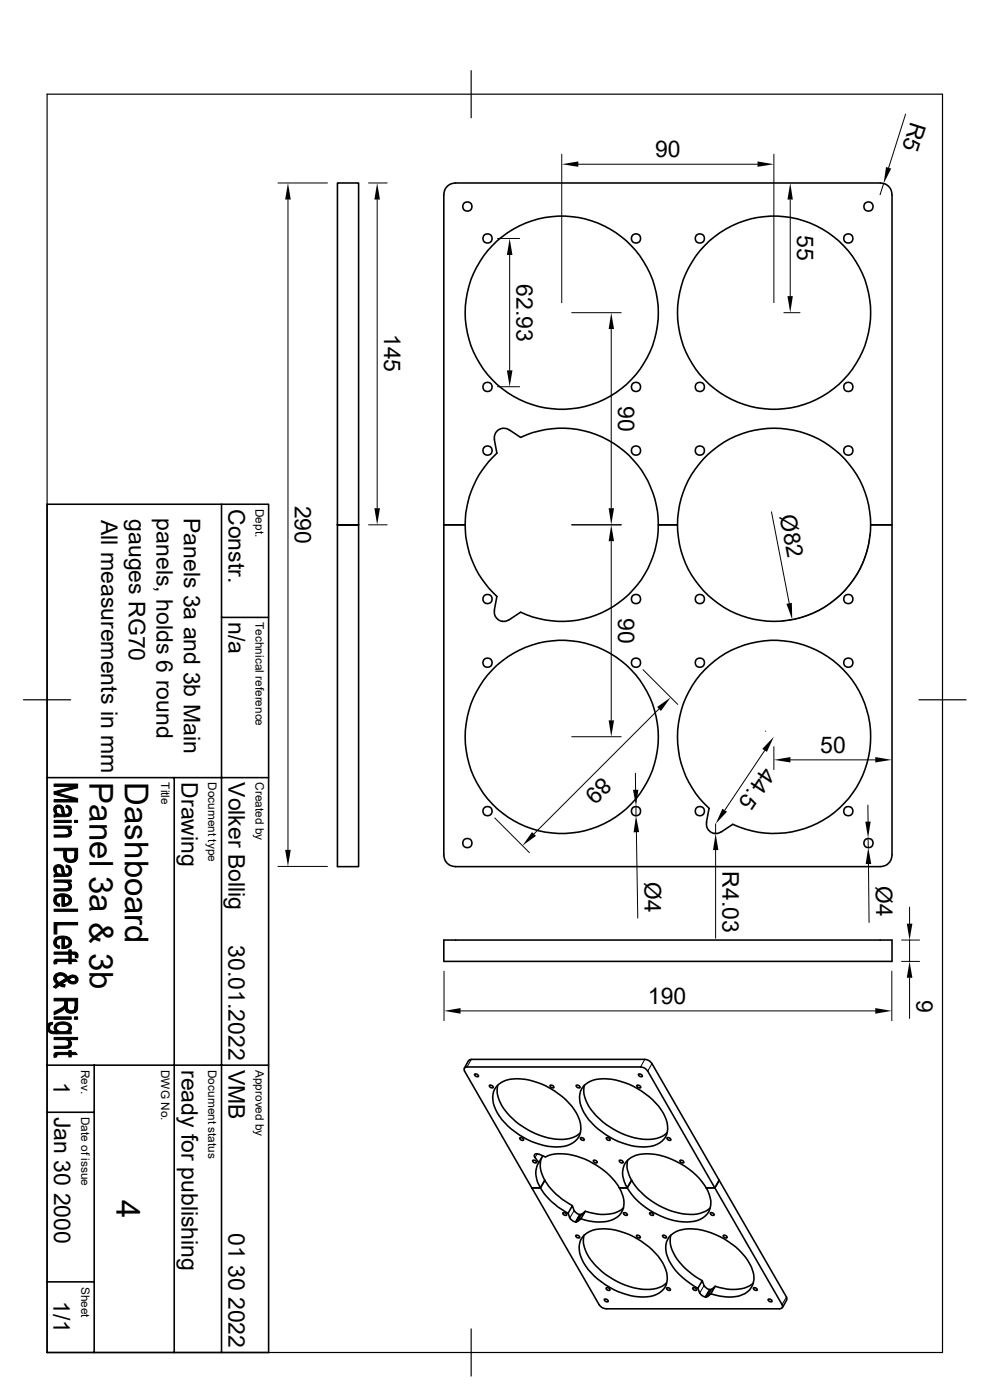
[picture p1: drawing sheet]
<svg xmlns="http://www.w3.org/2000/svg" width="210mm" height="297mm" viewBox="0 0 210 297" stroke-linecap="round" stroke-linejoin="round" font-family="sans-serif">
<g fill="none" stroke="#000" stroke-width=".34">
<path d="M71.6 38.8h4.5v72.5h-4.5h4.5v72.6h-4.5zM104.9 93.2l.5 2.9a20.8 20.8 0 0 0-6.7 15.2M104.9 93.2a1.98 1.98 0 0 1 .8-2 1.98 1.98 0 0 1 2.2 0l2.5 1.6a20.5 20.5 0 0 1 29.3 18.5 20.5 20.5 0 0 1-29.3 18.6l-2.5 1.6M10 107h47v179.9h-47zM47 107v179.9M98.7 111.3h-4.6v70.1a2.46 2.46 0 0 0 2.5 2.5h90.1a2.46 2.46 0 0 0 2.5-2.5v-70.1h-4.5M98.7 111.3h-4.6v-70a2.46 2.46 0 0 1 2.5-2.5h90.1a2.46 2.46 0 0 1 2.5 2.5v70h-4.5M98.7 111.3a20.8 20.8 0 0 0 6.7 15.2l-.5 3M139.7 111.3h4M47 131h10M104.9 129.5a1.98 1.98 0 0 0 1.7 2.3M107.9 131.5l-.6 .3h-.7"/>
<path d="M10 165h47M37 165v121.9M149.9 174.5a1.98 1.98 0 0 0 1.7 2.3M150.4 171.5l-.5 3M150.5 171.5a20.5 20.5 0 0 1 5.3-33.8 20.5 20.5 0 0 1 28.9 18.1 20.5 20.5 0 0 1-27.9 19.6l-1.4-.5-2.4 1.6M153 176.5l-.7 .3h-.7M94.1 199.4h95.1v4.6h-95.1zM10 236h10M10 226h47M20 226v60.9M99.4 225l-.9 1.6M99.4 225l.6-.3h36.8l.9 .3 .6 .6 14.3 24.8-1 1.6 14.4 25a.52 .52 0 0 1-.6 .7h-36.8l-.9-.3-.6-.6-14.3-24.8h1.8l1-1.6"/>
<path d="M100.7 227.9a.45 .45 0 0 1 .5 0 .45 .45 0 0 1 .2 .5l-.5-.1zM103.8 230.3a.45 .45 0 0 1 .6 0 .45 .45 0 0 1 .1 .5l-.5-.1zM105.3 230.5a5.8 5.8 0 0 1 5.2-1.6 15.7 15.7 0 0 1 12.1 7.9 4.1 4.1 0 0 1-1.7 6 11.4 11.4 0 0 1-9.1-1.1 13.5 13.5 0 0 1-7.2-7.7 4.1 4.1 0 0 1 .7-3.5zM105.6 230.2a7.4 7.4 0 0 0 2.5 6.5 15.6 15.6 0 0 0 12.2 4.9l.6-.1a4.2 4.2 0 0 0 2.2-1.2M116.7 230.3a.45 .45 0 0 1 .5 0 .45 .45 0 0 1 .2 .5l-.5-.1zM122.2 230.3a.45 .45 0 0 1 .6 0 .45 .45 0 0 1 .1 .5l-.5-.1zM123.7 230.5a5.8 5.8 0 0 1 5.2-1.6 15.7 15.7 0 0 1 12.1 7.9 4.1 4.1 0 0 1-1.6 6 11.4 11.4 0 0 1-9.2-1.1 13.5 13.5 0 0 1-7.1-7.7 4.1 4.1 0 0 1 .6-3.5zM124 230.2a7.4 7.4 0 0 0 2.5 6.5 15.6 15.6 0 0 0 12.1 4.9l.7-.1a4.2 4.2 0 0 0 2.2-1.2M135.1 230.3a.45 .45 0 0 1 .5 0 .45 .45 0 0 1 .2 .5l-.5-.1zM135.4 227.9a.45 .45 0 0 1 .6 0 .45 .45 0 0 1 .1 .5l-.5-.1zM110.2 241.4a.45 .45 0 0 1 .6 0 .45 .45 0 0 1 .2 .5l-.6-.1zM113 246.2a.45 .45 0 0 1 .5 0 .45 .45 0 0 1 .2 .5l-.5-.1z"/>
<path d="M114.3 246.6a5 5 0 0 0 .3 5.4M114.3 244.9a.53 .53 0 0 0-.8-.1 .53 .53 0 0 0 0 .8l.8 1M114.3 244.9l1.4 .5a10.2 10.2 0 0 1 8.3 .5 16 16 0 0 1 7.4 6.1M114.6 252a14.7 14.7 0 0 0 5.9 5.4M114.6 252h-1.8l-14.3-25a.52 .52 0 0 1 .6-.6h36.8l.9 .2 .6 .6 14.2 24.8h-1.8M114.9 245.6a5.3 5.3 0 0 0 .7 4.8M115.1 245.2l-.8 1.4M115.6 250.4a14.7 14.7 0 0 0 5.8 5.4M115.6 250.4l-1 1.6M119.4 257.3a.45 .45 0 0 1 .5 0 .45 .45 0 0 1 .2 .6l-.5-.2zM120.9 258.4l.7 .7 .4 .1M121.8 256.8l-.4-1-.9 1.6 .4 1"/>
<path d="M121.8 256.8l.7 .7 .5 .1M122.5 259.1l-.2 .1M123 257.7h.2l-.9 1.5h-.2zM123.1 241.4a.45 .45 0 0 1 .6 0 .45 .45 0 0 1 .1 .5l-.5-.1zM123.2 257.6l1-.6-1 1.6M123.2 258.6l-.6 .5M125.9 246.2a.45 .45 0 0 1 .5 0 .45 .45 0 0 1 .2 .5l-.5-.1zM128.6 241.4a.45 .45 0 0 1 .6 0 .45 .45 0 0 1 .1 .5l-.5-.1zM131.4 246.2a.45 .45 0 0 1 .5 0 .45 .45 0 0 1 .2 .5l-.5-.1zM131.4 252a5.1 5.1 0 0 1 .4 5.3 6 6 0 0 1-6 1.9l-2.6-.6M131.4 252h1.7M132.2 256.2a7.5 7.5 0 0 1-7.2 1l-.8-.2"/>
<path d="M132.2 257.3a.45 .45 0 0 1 .6 0 .45 .45 0 0 1 .2 .6l-.5-.2zM133.1 252a4.8 4.8 0 0 1-.2-5.6 5.8 5.8 0 0 1 5.2-1.6 16.2 16.2 0 0 1 11.7 7.2M133.1 252a15.8 15.8 0 0 0 13.3 7.2 4.1 4.1 0 0 0 4.1-5.8l-.7-1.4M133.1 246.1a5.6 5.6 0 0 0 .9 4.3M134 250.4a15.5 15.5 0 0 0 13.9 7.2l.7-.2a4.3 4.3 0 0 0 2.1-1.2M134 250.4l-.9 1.6h-1.7M134 250.4l-.9 1.6M137.8 257.3a.45 .45 0 0 1 .6 0 .45 .45 0 0 1 .1 .6l-.5-.2zM141.5 241.4a.45 .45 0 0 1 .5 0 .45 .45 0 0 1 .2 .5l-.5-.1zM144.2 246.2a.45 .45 0 0 1 .6 0 .45 .45 0 0 1 .1 .5l-.5-.1zM149.8 252h1.8l1-1.6 14.3 24.9v.5l-.9 1.6M150.7 257.3a.45 .45 0 0 1 .5 0 .45 .45 0 0 1 .2 .6l-.5-.2z"/>
<path d="M10 271.9h10M122.1 262.1a.45 .45 0 0 1 .6 0 .45 .45 0 0 1 .2 .5l-.6-.1zM123.7 262.3a5.8 5.8 0 0 1 5.2-1.6 15.7 15.7 0 0 1 12 7.9 4.1 4.1 0 0 1-1.6 6 11.4 11.4 0 0 1-9.2-1 13.5 13.5 0 0 1-7.1-7.7 4.1 4.1 0 0 1 .7-3.6zM123.9 262a7.4 7.4 0 0 0 2.5 6.6 15.6 15.6 0 0 0 12.2 4.9l.6-.2a4.2 4.2 0 0 0 2.2-1.1M128.2 275.7a.45 .45 0 0 1 .5-.1 .45 .45 0 0 1 .2 .6l-.5-.1zM128.6 273.3a.45 .45 0 0 1 .5-.1 .45 .45 0 0 1 .2 .6l-.5-.2zM135 262.1a.45 .45 0 0 1 .6 0 .45 .45 0 0 1 .1 .5l-.5-.1zM140.5 262.1a.45 .45 0 0 1 .6 0 .45 .45 0 0 1 .2 .5l-.5-.1zM141.4 273.3a.45 .45 0 0 1 .6-.1 .45 .45 0 0 1 .1 .6l-.5-.2zM142.3 262a7.1 7.1 0 0 0 2.4 6.4l1.9 1.8 2.4 1.5M146.9 273.3a.45 .45 0 0 1 .6-.1 .45 .45 0 0 1 .2 .6l-.5-.2zM148 273.3a13.3 13.3 0 0 1-6.6-7.3 3.9 3.9 0 0 1 3.4-5.1 15 15 0 0 1 12.6 5 7.4 7.4 0 0 1 2.4 6.2 4.4 4.4 0 0 1-4.6 3.1l-2.6-.2-1.8-.5"/>
<path d="M148 273.3a2.07 2.07 0 0 0 .9 1.5l.7 .3M149.4 272.8l-.4-1.1-1 1.6M149.4 272.8l.7 .6 .4 .2M149.6 275.2l.9-1.6h.2l-.9 1.6M149.6 275.2h.2M150.1 275l-.3 .1M150.8 274.5l-.7 .6M151 273.5l-.3 .1M151 273.5l.7-.6-.9 1.6M153.4 262.1a.45 .45 0 0 1 .6 0 .45 .45 0 0 1 .1 .5l-.5-.1zM159.8 273.3a.45 .45 0 0 1 .6-.1 .45 .45 0 0 1 .1 .6l-.5-.2zM159.8 272.2a7.5 7.5 0 0 1-7.3 .9l-.8-.2"/>
<path d="M162.9 275.7a.45 .45 0 0 1 .6-.1 .45 .45 0 0 1 .2 .6l-.5-.1z"/>
<circle cx="99.2" cy="43.8" r=".98"/>
<circle cx="103.4" cy="50.6" r=".98"/>
<circle cx="134.9" cy="50.6" r=".98"/>
<circle cx="148.5" cy="50.6" r=".98"/>
<circle cx="180" cy="50.6" r=".98"/>
<circle cx="184.2" cy="43.8" r=".98"/>
<circle cx="119.2" cy="66.3" r="20.5"/>
<circle cx="164.2" cy="66.3" r="20.5"/>
<circle cx="103.4" cy="82.1" r=".98"/>
<circle cx="103.4" cy="95.6" r=".98"/>
<circle cx="134.9" cy="82.1" r=".98"/>
<circle cx="134.9" cy="95.6" r=".98"/>
<circle cx="148.5" cy="95.6" r=".98"/>
<circle cx="148.5" cy="82.1" r=".98"/>
<circle cx="180" cy="95.6" r=".98"/>
<circle cx="180" cy="82.1" r=".98"/>
<circle cx="164.2" cy="111.3" r="20.5"/>
<circle cx="103.4" cy="127.1" r=".98"/>
<circle cx="134.9" cy="127.1" r=".98"/>
<circle cx="148.5" cy="127.1" r=".98"/>
<circle cx="180" cy="127.1" r=".98"/>
<circle cx="103.4" cy="140.6" r=".98"/>
<circle cx="119.2" cy="156.3" r="20.5"/>
<circle cx="134.9" cy="140.6" r=".98"/>
<circle cx="148.5" cy="140.6" r=".98"/>
<circle cx="180" cy="140.6" r=".98"/>
<circle cx="99.2" cy="178.8" r=".98"/>
<circle cx="103.4" cy="172.1" r=".98"/>
<circle cx="134.9" cy="172.1" r=".98"/>
<circle cx="148.5" cy="172.1" r=".98"/>
<circle cx="180" cy="172.1" r=".98"/>
<circle cx="184.2" cy="178.8" r=".98"/>
</g>
<g fill="none" stroke="#000" stroke-width=".21">
<path d="M59 38.8h10.5M78.2 38.8h3.9M119.2 32.7v31.5M122.7 34.8h38M164.2 32.7v31.5M187.5 38.9l-.8 2.4M192.1 24.2l-3.6 11.4M61.1 42.3v138M80 42.3v65.5M105.5 50.6h4.7M108.1 54.1v24.5M167.6 42.3v20.5"/>
<path d="M121.3 66.3h10.5M129.7 69.8v38M166.3 66.3h3.4M105.5 82h4.7M78.2 111.3h3.9M121.3 111.3h10.5M129.7 114.8v38M163.7 108.6l3.7 19.4M184.5 113.4a20.4 20.4 0 0 1-18.5 18.3M121.3 156.3h10.5M136.4 142.1l7.4 7.3M139.8 150.4l-26.5 26.5"/>
<path d="M162.2 159.2l-8.4 12.7M162.4 155.1v.1M164.2 158.4v4.9M104.9 173.5l7.4 7.4M134.8 164v3.6M134.9 171v2.1M135 176.5l.3 18.3M150.1 173.6v.1M151.8 174.8v2M167.7 161.2h18M184.1 170.8v3.5M184.1 177.8l.1 2"/>
<path d="M59 183.8h10.5M151.8 180.3v18.8M184.2 183.3l.2 12.4M191.3 199.4h3.8M193 192.4v3.6M193 199.4v4.6M94.2 206v10.5M97.7 214.5h88M189.2 206v10.5M191.3 204h3.8M193 207.4v8.7M100 224.7l-.9 1.7"/>
<path d="M136.8 224.7l-.9 1.7M138.3 225.6l-.9 1.6M114 244.8l-.5 .8M121.8 256.8l-.9 1.6M123.5 257.6l-.9 1.5M149.4 272.8l-1 1.5M151 273.5l-.9 1.6M166.8 275.2l-.9 1.6"/>
</g>
<path d="M10 20h189.9v266.9h-189.9zM99.9 15v10M5 148.5h10M194.9 148.5h10M99.9 281.9v10" fill="none" stroke="#000" stroke-width=".25"/>
<g fill="#000" stroke="#000" stroke-width=".21">
<path d="M11.9 171.9v.9l-.1-.1z" fill-rule="evenodd"/>
<path d="M11.5 171.2a1.19 1.19 0 0 1 1.8 0v1.6l-.2-.5a.75 .75 0 0 0-.2-.8 .75 .75 0 0 0-.9-.1l-.2 1.3-.4-.8z" fill-rule="evenodd"/>
<path d="M14.1 170.9l.6 .2v1l-.1-.5-.6-.3z" fill-rule="evenodd"/>
<path d="M14.6 175.7v.8z" fill-rule="evenodd"/>
<path d="M11.5 174h3.6v.5h-3.6z" fill-rule="evenodd"/>
<path d="M11.5 175.3h3.6v.4h-.5v.5l-.6-.4-2.5-.1z" fill-rule="evenodd"/>
<path d="M11.9 172.2l.5 .5 .9 .1v-1.6l.3 .8a.55 .55 0 0 0 .4 .8 .55 .55 0 0 0 .6-.5l.1-1.2a1.21 1.21 0 0 1 .4 1.4 1.21 1.21 0 0 1-1.3 .8l-2.3 .1v-.5l.4-.1z" fill-rule="evenodd"/>
<path d="M11.5 177.1h2.3a.62 .62 0 0 0 .8-.6l.1-.7a1.04 1.04 0 0 1 .3 1.3 1.04 1.04 0 0 1-1.3 .5h-2.2z" fill-rule="evenodd"/>
<path d="M11.5 168l5 1.4v.7l-.8-.5-4.2-1.1z" fill-rule="evenodd"/>
<path d="M11.5 168l4.2-1.2 .8 .3-4.3 1.2z" fill-rule="evenodd"/>
<path d="M11.5 169.6h4.2l.8 .5h-5z" fill-rule="evenodd"/>
<path d="M11.5 166.3h5v.8l-.8-.3h-4.2z" fill-rule="evenodd"/>
<path d="M15.8 174h.7v.5h-.7z" fill-rule="evenodd"/>
<path d="M11.5 192.9h5v.4h-5z" fill-rule="evenodd"/>
<path d="M11.9 184.5v1l-.1-.1z" fill-rule="evenodd"/>
<path d="M11.7 190.2l.2-.2v1.1l.2 .4 .6 .3-.1 .5a1.29 1.29 0 0 1-.9-2.1z" fill-rule="evenodd"/>
<path d="M11.5 183.9a1.19 1.19 0 0 1 1.8 0v1.5a1.55 1.55 0 0 0-.8-1.5h-.1a.52 .52 0 0 0-.5 .6l-.1 .9-.4-.9z" fill-rule="evenodd"/>
<path d="M14.1 183.5l.6 .2v1l-.1-.1a.64 .64 0 0 0-.6-.6z" fill-rule="evenodd"/>
<path d="M11.9 190a2.75 2.75 0 0 1 2.8 0v1l-.2-.5-.9-.3v2.1h-.5v-2.2l-1 .4-.2 .5z" fill-rule="evenodd"/>
<path d="M11.9 199a2.75 2.75 0 0 1 2.8 0v.9l-.2-.5-.9-.3v2.1l-.1 .1h-.4v-2.2l-1 .3-.2 .6z" fill-rule="evenodd"/>
<path d="M14.6 187.1v.9z" fill-rule="evenodd"/>
<path d="M11.5 186.7h3.6v.4h-.5v.5l-.4-.3-.3-.1h-2.4z" fill-rule="evenodd"/>
<path d="M11.9 184.9l.5 .5h.9v-1.5l.3 .8a.55 .55 0 0 0 .4 .7 .55 .55 0 0 0 .6-.5l.1-1.2a1.21 1.21 0 0 1 .5 1.5 1.21 1.21 0 0 1-1.4 .7h-1.7l-.6 .2v-.5l.4-.1z" fill-rule="evenodd"/>
<path d="M11.5 188.6l2.6-.1a.51 .51 0 0 0 .5-.5l.1-.8a1.04 1.04 0 0 1 .3 1.4 1.04 1.04 0 0 1-1.3 .4h-2.2z" fill-rule="evenodd"/>
<path d="M13.6 190.2v1.6l.9-.4 .2-.4v-1a1.26 1.26 0 0 1 .4 1.5 1.26 1.26 0 0 1-1.3 .7l-.2 .1z" fill-rule="evenodd"/>
<path d="M13.6 199.1v1.6l.9-.3 .2-.4v-1a1.27 1.27 0 0 1 .4 1.5 1.27 1.27 0 0 1-1.5 .7z" fill-rule="evenodd"/>
<path d="M14.1 180.5v1a.89 .89 0 0 0 .9 1 .89 .89 0 0 0 .9-1v1.3l-.9 .2-.9-.2-.1-.1z" fill-rule="evenodd"/>
<path d="M11.5 180h5v1.9l-.3 .6-.3 .3v-2.3h-1.8l-.1 2.2-.5-.7v-1.5h-2z" fill-rule="evenodd"/>
<path d="M11.5 195.7h5v.5h-4.4v2h-.6z" fill-rule="evenodd"/>
<path d="M10.5 217l.7-.1-.1 .5a.58 .58 0 0 0-.6 .6z" fill-rule="evenodd"/>
<path d="M10.5 217v1a1.08 1.08 0 0 0 1.4 .8l.1 .5a1.45 1.45 0 0 1-2-1.4l.2-.5z" fill-rule="evenodd"/>
<path d="M11.5 203.8l.5-.3v1h-.5z" fill-rule="evenodd"/>
<path d="M11.6 206.9l.3-.3 .2 2.1a1.27 1.27 0 0 1-.5-1.8z" fill-rule="evenodd"/>
<path d="M11.7 199.1l.2-.1 .1 1.4 .7 .3-.1 .5a1.26 1.26 0 0 1-1.1-.8 1.26 1.26 0 0 1 .2-1.3z" fill-rule="evenodd"/>
<path d="M11.5 214.6l1-.5a1.53 1.53 0 0 0 1.2-1.2l.1 1-.5 .4-1.8 1z" fill-rule="evenodd"/>
<path d="M13.1 208.7l.7 .2-.1 .5-.6-.1z" fill-rule="evenodd"/>
<path d="M11.9 206.6a1.75 1.75 0 0 1 2.1 .2l-.1 .8a1.06 1.06 0 0 0-1-.7 1.06 1.06 0 0 0-1 .7z" fill-rule="evenodd"/>
<path d="M14.7 218.1l-.1 .8z" fill-rule="evenodd"/>
<path d="M11.5 215.7h3.6v.5h-3.6z" fill-rule="evenodd"/>
<path d="M12 218.1a1.59 1.59 0 0 0 2.3 .6l.3-.5v.7h.5v.4h-3.1z" fill-rule="evenodd"/>
<path d="M11.8 217.3a2.36 2.36 0 0 1 3.3 .4l.1 .6-.5 .6v-.8a1.59 1.59 0 0 0-2.3-.6l-.4 .5v1.3l-.1-.5a.96 .96 0 0 1-.1-1.5z" fill-rule="evenodd"/>
<path d="M14.3 212.3v1.1a.83 .83 0 0 0 .7 1 .83 .83 0 0 0 .9-.8v1.2l-1.1 .2-.6-.3z" fill-rule="evenodd"/>
<path d="M11.5 202h3.1v-.5h.5v.5h.9v.9a.41 .41 0 0 0-.5-.5h-.4v.6h-.5v-.6h-3.1z" fill-rule="evenodd"/>
<path d="M12.1 208l.4 .4 1.4-.8 .1-.8 .1 .1a.39 .39 0 0 0 .3 .4 .39 .39 0 0 0 .4-.3l.6-.2 .6 .2v.8a.62 .62 0 0 0-1-.2l-.3 .2-.1 .6-.3-.4-1.2 .7v.6a.74 .74 0 0 0-1.2 .3v.1l-.6-.3 .8-.7z" fill-rule="evenodd"/>
<path d="M12 203.5h2.6v-.4h.5v.4h.9l.4 .5h-1.3v.5h-.5v-.5h-2.4l-.2 .3z" fill-rule="evenodd"/>
<path d="M11.5 211.8h5v2.2l-.2 .5-.4 .3v-2.5h-1.6l-.1 2.4-.4-.7-.1-1.7h-2.2z" fill-rule="evenodd"/>
<path d="M15.8 215.7h.7v.5h-.7z" fill-rule="evenodd"/>
<path d="M16 202l.6 .5-.1 .7h-.5z" fill-rule="evenodd"/>
<path d="M14.7 207.8a.71 .71 0 0 0 .7 .5 .71 .71 0 0 0 .6-.5v-.8a.99 .99 0 0 1 .3 1.5 .99 .99 0 0 1-1.4 .1l-.3-.2z" fill-rule="evenodd"/>
<path d="M11.5 223.5l.5-.2v.9l-.5 .1z" fill-rule="evenodd"/>
<path d="M11.5 222l2.4-.1a.6 .6 0 0 0 .7-.6v1l-.4 .1h-2.7z" fill-rule="evenodd"/>
<path d="M14.7 220.6a.98 .98 0 0 1-.1 1.7z" fill-rule="evenodd"/>
<path d="M12 223.3h2.6v-.4h.5v.4h.9l.4 .4h-1.3v.5h-.5v-.5h-2.3l-.3 .3z" fill-rule="evenodd"/>
<path d="M11.5 220.1h5v.5h-1.8l-.1 1.7v-1.1l-.2-.4-.6-.2h-2.3z" fill-rule="evenodd"/>
</g>
<g fill="#000">
<path d="M119.2 34.8l3.5-.6v1.2zM160.7 34.2l3.5 .6-3.5 .6zM188 35.4l1.1 .4-1.6 3.1zM61.1 38.8l.6 3.5h-1.2zM80 38.8l.6 3.5h-1.2zM108.1 50.6l.6 3.5h-1.2zM167.6 38.8l.6 3.5h-1.2zM107.5 78.6h1.2l-.6 3.4zM129.7 66.3l.6 3.5h-1.2zM167 62.8h1.2l-.6 3.5zM79.4 107.8h1.2l-.6 3.5zM129.1 107.8h1.2l-.6 3.5z"/>
<path d="M129.7 111.3l.6 3.5h-1.2zM166.8 128.1l1.2-.2 .1 3.5zM129.1 152.8h1.2l-.6 3.5zM139.4 150l2.9-2-2.1 2.8zM164.2 156.3l-1.5 3.2-1-.6zM112.9 176.5l.8 .8-2.9 2.1zM134.3 167.6h1.1l-.5 3.4zM134.9 173.1l.7 3.4-1.2 .1zM153.2 171.6l1 .6-2.4 2.6zM164.2 161.2l3.5-.6v1.2zM183.6 174.3h1.1l-.6 3.5zM185.7 160.6l3.5 .6-3.5 .6z"/>
<path d="M60.5 180.3h1.2l-.6 3.5zM151.8 176.8l.6 3.5h-1.1zM184.2 179.8l.6 3.5h-1.2zM192.4 196h1.1l-.5 3.4zM94.2 214.5l3.5-.6v1.2zM185.7 213.9l3.5 .6-3.5 .6zM193 204l.5 3.4h-1.1z"/>
</g>
<g font-size="7">
<text x="19" y="165.9" transform="rotate(90 19 165.9)">Panel 3a &amp; 3b</text>
<text x="26.5" y="165.9" transform="rotate(90 26.5 165.9)">Dashboard</text>
<text x="24.7" y="254.5" transform="rotate(90 24.7 254.5)">4</text>
</g>
<g font-size="4.9">
<text x="193.2" y="25.6" transform="rotate(108 193.2 25.6)">R5</text>
<text x="139" y="33.4">90</text>
<text x="169.1" y="49.9" transform="rotate(90 169.1 49.9)">55</text>
<text x="109.6" y="60.2" transform="rotate(90 109.6 60.2)">62.93</text>
<text x="81.5" y="70.8" transform="rotate(90 81.5 70.8)">145</text>
<text x="131.1" y="86.1" transform="rotate(90 131.1 86.1)">90</text>
<text x="48.5" y="107.9" transform="rotate(90 48.5 107.9)">Constr.</text>
<text x="62.5" y="107.3" transform="rotate(90 62.5 107.3)">290</text>
<text x="21.5" y="110.2" transform="rotate(90 21.5 110.2)">All measurements in mm</text>
<text x="27.3" y="110.1" transform="rotate(90 27.3 110.1)">gauges RG70</text>
<text x="33.2" y="109.9" transform="rotate(90 33.2 109.9)">panels, holds 6 round</text>
<text x="39" y="109.9" transform="rotate(90 39 109.9)">Panels 3a and 3b Main</text>
<text x="165.4" y="109.5" transform="rotate(79 165.4 109.5)">Ø82</text>
<text x="48.5" y="132" transform="rotate(90 48.5 132)">n/a</text>
<text x="131.1" y="131.1" transform="rotate(90 131.1 131.1)">90</text>
<text x="174" y="159.7">50</text>
<text x="38.5" y="165.9" transform="rotate(90 38.5 165.9)">Drawing</text>
<text x="48.5" y="165.9" transform="rotate(90 48.5 165.9)">Volker Bollig</text>
<text x="127.7" y="164.6" transform="rotate(135 127.7 164.6)">89</text>
<text x="161.8" y="162.5" transform="rotate(124 161.8 162.5)">44.5</text>
<text x="153.3" y="184.8" transform="rotate(90 153.3 184.8)">R4.03</text>
<text x="136.7" y="187.1" transform="rotate(89 136.7 187.1)">Ø4</text>
<text x="185.8" y="188" transform="rotate(89 185.8 188)">Ø4</text>
<text x="48.5" y="200.5" transform="rotate(90 48.5 200.5)">30.01.2022</text>
<text x="137.5" y="213">190</text>
<text x="194.4" y="212.1" transform="rotate(90 194.4 212.1)">9</text>
<text x="38.5" y="226.9" transform="rotate(90 38.5 226.9)">ready for publishing</text>
<text x="48.5" y="226.9" transform="rotate(90 48.5 226.9)">VMB</text>
<text x="11.3" y="229.6" transform="rotate(90 11.3 229.6)">1</text>
<text x="11.5" y="236.9" transform="rotate(90 11.5 236.9)">Jan 30 2000</text>
<text x="48.5" y="261.5" transform="rotate(90 48.5 261.5)">01 30 2022</text>
<text x="11.3" y="276.1" transform="rotate(90 11.3 276.1)">1/1</text>
</g>
<g font-size="2.5">
<text x="54.2" y="108" transform="rotate(90 54.2 108)">Dept.</text>
<text x="54.2" y="132" transform="rotate(90 54.2 132)">Technical reference</text>
<text x="34.2" y="165.9" transform="rotate(90 34.2 165.9)">Title</text>
<text x="44.2" y="165.9" transform="rotate(90 44.2 165.9)">Document type</text>
<text x="54.2" y="165.9" transform="rotate(90 54.2 165.9)">Created by</text>
<text x="17.2" y="227" transform="rotate(90 17.2 227)">Rev.</text>
<text x="34.2" y="226.9" transform="rotate(90 34.2 226.9)">DWG No.</text>
<text x="44.2" y="226.9" transform="rotate(90 44.2 226.9)">Document status</text>
<text x="54.2" y="226.9" transform="rotate(90 54.2 226.9)">Approved by</text>
<text x="17.2" y="236.9" transform="rotate(90 17.2 236.9)">Date of issue</text>
<text x="17.2" y="273" transform="rotate(90 17.2 273)">Sheet</text>
</g>
</svg>
